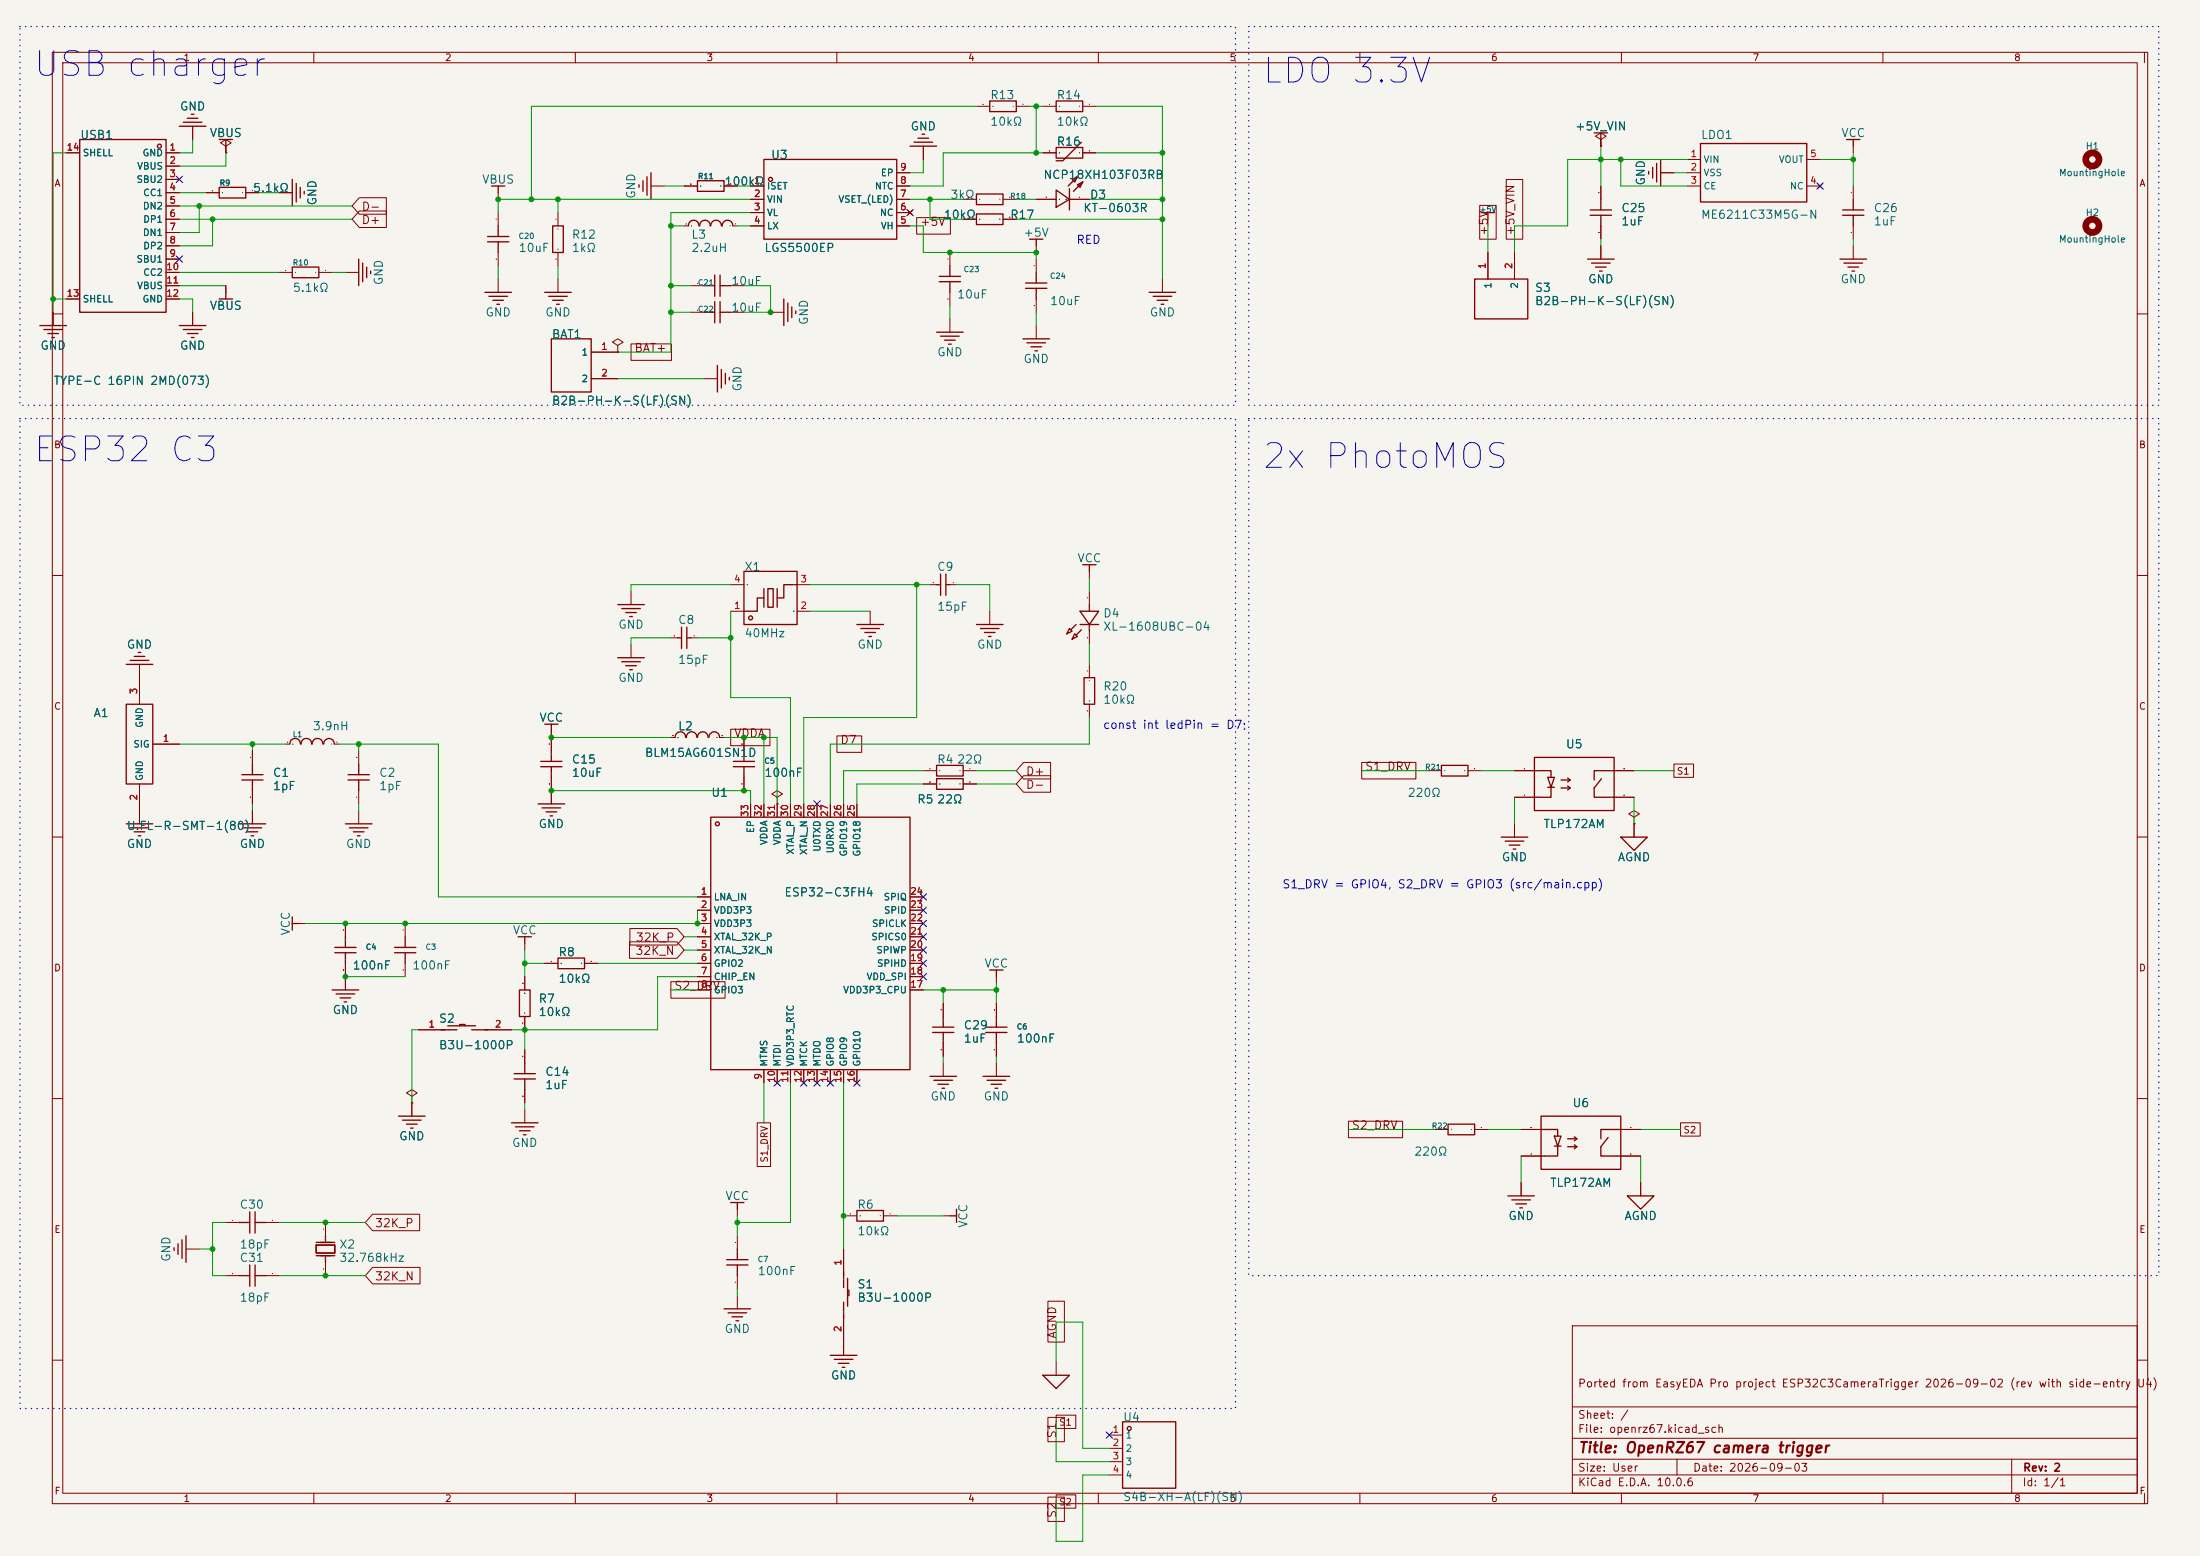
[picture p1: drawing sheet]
<svg xmlns="http://www.w3.org/2000/svg" width="421mm" height="297mm" viewBox="0 0 421 297" stroke-linecap="round" stroke-linejoin="round" font-family="sans-serif">
<path d="M0 0h420.6v297.4h-420.6z" fill="#f5f4ef" stroke="#f5f4ef" stroke-width=".19"/>
<g fill="none" stroke="#840000" stroke-width=".19">
<path d="M10 10h400.6v277.4h-400.6zM12 12h396.6v273.4h-396.6zM60 10v2M110 10v2M160 10v2M210 10v2M260 10v2M310 10v2M360 10v2M410 10v2M12.7 29.2h2.5M31.7 36.8h2.6"/>
<path d="M31.7 29.2h2.6M31.7 31.8h2.6M31.7 34.3h2.6M31.7 39.4h2.6M36.8 24.1v2.6M39.4 36.8h2.5M42.2 27.3l1-.6 1 .6-1 .6v1.3v-1.3zM43.2 29.2h.1M47 36.8h2.5M53.3 36.8h2.6M68.7 37.8h5.2v3.1h-5.2l-1.4-1.5zM95.2 36.8v1.3"/>
<path d="M124.5 35.6h2.5M130.8 35.6h2.5M138.4 35.6h2.6M143.5 38.1h2.5M143.5 35.6h2.5M171.4 38.1h2.6M171.4 35.6h2.6M171.4 33h2.6M176.5 27.9v2.6M184.1 38.1h2.6M186.7 20.3h2.5M191.8 38.1h2.5"/>
<path d="M194.3 20.3h2.5M198.1 38.1h3.8M199.4 20.3h2.5M199.4 29.2h2.5M204.5 38.1h3.8M207 20.3h2.5M207 29.2h2.5M282.9 39.3h3.2v6.4h-3.2zM288 34.3h3.1v11.4h-3.1zM305.1 26l1-.6 1 .6-1 .7v1.2v-1.2zM306.1 27.9h.1M306.1 35.6v2.5"/>
<path d="M317.5 33h2.5M322.6 35.6h2.5M322.6 33h2.5M322.6 30.5h2.5M345.4 35.6h2.6M345.4 30.5h2.6M347.6 35.2l.8 .7M348.4 35.2l-.8 .7M354.3 27.9v1.3M354.3 35.6v2.5M10.2 59.7v2.5M12.7 57.2h2.5"/>
<path d="M31.7 54.6h2.6M31.7 41.9h2.6M31.7 44.5h2.6M31.7 47h2.6M31.7 49.5h2.6M31.7 52.1h2.6M31.7 57.2h2.6M36.8 59.7v2.5M43.2 54.6v1.3M53.3 52.1h2.6M61 52.1h2.5M66 52.1h2.6"/>
<path d="M68.7 40.3h5.2v3.2h-5.2l-1.4-1.6zM95.2 40.6v2.6M95.2 48.3v2.5M95.2 53.3v2.6M106.7 40.6v2.6M106.7 48.3v2.5M106.7 53.3v2.6M130.8 43.2h.8M132.1 54.6h2.5M132.1 59.7h2.5M139.7 54.6h2.5M139.7 59.7h2.5"/>
<path d="M140.2 43.2h.8M143.5 43.2h2.5M143.5 40.6h2.5M147.3 59.7h2.6M171.4 43.2h2.6M171.4 40.6h2.6M173.6 40.3l.8 .7M174.4 40.3l-.8 .7M175.3 41.6h6.4v3.2h-6.4zM181.6 48.3v2.5M181.6 55.9v2.5M184.1 41.9h2.6"/>
<path d="M191.8 41.9h2.5M198.1 47v1.3M198.1 49.5v2.6M198.1 57.2v2.5M222.2 53.3v2.6M284.5 41.9v1.3M284.5 48.3v5M289.6 48.3v5M306.1 43.2v2.5M306.1 47v2.5M354.3 43.2v2.5M354.3 47v2.5"/>
<path d="M10 60h2M113 72.4h5.1M113 67.3h5.1M118.1 66l1-.6-1-.6-1 .6 1 .6v1.3M118.1 67.3h.1M120.6 65.7h7.8v3.2h-7.8zM134.6 72.4h2.6M181.6 61v2.5M198.1 62.2v2.6M408.6 60h2M10 110h2M120.6 113v2.6"/>
<path d="M139.7 116.8h2.5M139.7 111.8h2.5M152.4 116.8h2.5M152.4 111.8h2.5M166.4 116.8v2.6M177.8 111.8h1.3M181.6 111.8h1.3M189.2 116.8v2.6M208.3 109.2v1.3M208.3 113v2.6M408.6 110h2M26.7 127v7.6"/>
<path d="M105.4 139.7v3.8M120.6 123.2v2.5M128.3 121.9h1.2M132.1 121.9h1.2M139.7 139.4h7.5v3.1h-7.5zM208.3 120.7v2.5M208.3 127v2.5M208.3 134.6v2.6M10 160h2M26.7 149.9v7.6M29.2 142.2h5.1M48.3 143.5v2.6"/>
<path d="M48.3 151.1v2.6M48.3 154.9v2.6M54.6 142.2h.8M64 142.2h.8M68.6 143.5v2.6M68.6 151.1v2.6M68.6 154.9v2.6M105.4 148.6v5.1M128.3 141h.7M137.7 141h.7M142.2 141v2.5M142.2 148.6v2.5"/>
<path d="M143.5 153.7v2.5M146 153.7v2.5M148.6 152.4l1-.6-1-.7-1 .7 1 .6v1.3M148.6 153.7h.1M148.6 153.7v2.5M151.1 153.7v2.5M153.7 153.7v2.5M156.2 153.7v2.5M158.7 153.7v2.5M160 140.7h4.7v3.1h-4.7zM161.3 153.7v2.5M163.8 153.7v2.5"/>
<path d="M176.5 149.9h2.6M176.5 147.3h2.6M184.1 149.9h2.6M184.1 147.3h2.6M195.7 145.7h5.2v3.2h-5.2l-1.4-1.6zM195.7 148.3h5.2v3.1h-5.2l-1.4-1.5zM260.3 145.7h10.4v3.2h-10.4zM273 147.3h2.6M280.7 147.3h2.5M289.6 147.3h3.8M289.6 152.4h3.8M289.6 157.5v2.5"/>
<path d="M308.6 147.3h3.8M308.6 152.4h3.8M312.4 156.2l1-.6-1-.7-1 .7 1 .6v1.3M312.4 157.5h.1M312.4 157.5v2.5M320 146h3.8v2.6h-3.8zM408.6 160h2M57.1 176.5h1.3M66 176.5v2.6M77.5 176.5v2.6M120.4 177.5h9l1.4 1.6-1.4 1.5h-9zM133.3 176.5h2.6"/>
<path d="M133.3 171.5h2.6M133.3 174h2.6M133.3 179.1h2.6M174 176.5h2.5M174 171.5h2.5M174 174h2.5M174 179.1h2.5M66 184.2v5M77.5 184.2v2.5M80 196.9h5.1M92.7 196.9h5.1M100.3 180.3v1.3"/>
<path d="M100.3 186.7v2.5M100.3 194.3v2.6M104.1 184.2h2.6M111.8 184.2h2.5M120.4 180h9l1.4 1.6-1.4 1.6h-9zM128.3 187.7h10.3v3.1h-10.3zM133.3 181.6h2.6M133.3 184.2h2.6M133.3 186.7h2.6M133.3 189.2h2.6M174 181.6h2.5M174 184.2h2.5"/>
<path d="M174 186.7h2.5M174 189.2h2.5M180.3 191.8v2.5M180.3 199.4v2.5M190.5 186.7v1.3M190.5 191.8v2.5M190.5 199.4v2.5M10 210h2M78.7 209.5l1.1-.6-1.1-.6-1 .6 1 .6v1.3M78.7 210.8h.1M78.7 210.8v2.6M100.3 200.7v2.5"/>
<path d="M100.3 208.3v2.5M100.3 212.1v2.5M144.8 214.6h2.5v8.4h-2.5zM146 204.5v2.5M148.6 204.5v2.5M151.1 204.5v2.5M153.7 204.5v2.5M156.2 204.5v2.5M158.7 204.5v2.5M161.3 204.5v2.5M163.8 204.5v2.5M180.3 203.2v2.5"/>
<path d="M190.5 203.2v2.5M257.8 214.3h10.4v3.2h-10.4zM274.3 215.9h2.6M281.9 215.9h2.6M290.8 215.9h3.8M309.9 215.9h3.8M321.3 214.6h3.8v2.6h-3.8zM408.6 210h2M35.6 238.8h2.5M43.2 233.7h2.5M50.8 233.7h2.5M62.2 233.7v2.5"/>
<path d="M71.2 232.1h9v3.2h-9l-1.4-1.6zM141 231.1v1.3M141 236.2v2.6M161.3 232.4h2.5M161.3 238.8v5M168.9 232.4h2.5M180.3 232.4h1.3M290.8 221h3.8M290.8 226.1v2.5M309.9 221h3.8M313.7 226.1v2.5M10 260h2"/>
<path d="M43.2 243.8h2.5M50.8 243.8h2.5M62.2 241.3v2.5M71.2 242.3h9.1v3.1h-9.1l-1.4-1.6zM141 243.8v2.6M141 247.6v2.6M161.3 251.5v7.6M200.4 248.7h3.1v7.8h-3.1zM300.6 253.4h108v32h-108zM408.6 260h2M200.4 270.9h3.1v4.7h-3.1zM201.9 270.5h3.8v2.6h-3.8z"/>
<path d="M201.9 260.3v2.6M212.1 274.3h2.5M212.1 276.9h2.5M212.1 279.4h2.5M300.6 278.9h108M300.6 274.9h108M300.6 268.9h108M320.6 278.9v3M384.6 278.9v6.5M60 285.4v2M110 285.4v2M160 285.4v2"/>
<path d="M200.4 286.2h3.1v4.6h-3.1zM201.9 285.7h3.8v2.6h-3.8zM210 285.4v2M212.1 281.9h2.5M260 285.4v2M300.6 281.9h108M310 285.4v2M360 285.4v2M410 285.4v2"/>
</g>
<g fill="none" stroke="#840000" stroke-width=".25">
<path d="M189.2 19.3h5.1v2h-5.1zM201.9 19.3h5.1v2h-5.1zM15.2 26.7h16.5v33h-16.5zM34.3 24.1h5.1M35.1 23.4h3.5M35.8 22.6h2M36.6 21.8h.5M41.9 35.8h5.1v2h-5.1zM41.9 26.7h2.5M43.2 26.7v1.2M55.9 34.3v5.1M56.6 35.1v3.5"/>
<path d="M57.4 35.8v2M58.2 36.6v.5M94 35.6h2.5M95.2 35.6v1.2M122.2 35.3v.5M122.9 34.5v2.1M123.7 33.8v3.5M124.5 33v5.1M133.3 34.5h5.1v2.1h-5.1zM146 30.5h25.4v15.2h-25.4zM174 27.9h5.1M174.8 27.2h3.5"/>
<path d="M175.5 26.4h2M176.3 25.7h.5M186.7 37.1h5.1v2h-5.1zM201.9 28.2h5.1v2h-5.1zM201.9 36.3l2.6 1.8-2.6 1.5zM204.5 36.1v4M205 34.3l1-.5-.5 1zM206 35.3l1-.5-.5 1zM206 33.8l-1.8 1.8M206.8 27.2l-3.6 3.5h-1.3M207 34.8l-1.8 1.8M304.8 25.4h2.5"/>
<path d="M306.1 25.4v1.3M306.1 38.1v2M315.2 32.8v.5M316 32v2M316.7 31.2v3.6M317.5 30.5v5.1M325.1 27.4h20.3v11.2h-20.3zM353.1 26.7h2.5M354.3 26.7v1.2M354.3 38.1v2M41.9 57.2h2.5M43.2 55.9v1.3"/>
<path d="M55.9 51.1h5.1v2h-5.1zM68.6 49.5v5.1M69.3 50.3v3.5M70.1 51.1v2M70.9 51.8v.5M92.7 55.9h5.1M93.2 46.2h4.1M93.2 45.2h4.1M93.5 56.6h3.5M94.2 57.4h2.1M95 58.2h.5M95.2 43.2v2"/>
<path d="M95.2 46.2v2.1M104.1 55.9h5.1M104.9 56.6h3.6M105.7 43.2h2v5.1h-2zM105.7 57.4h2M106.4 58.2h.5M131.6 43.2a1.01 1.01 0 0 1 1-1.1 1.01 1.01 0 0 1 1 1.1M133.8 43.2a1.01 1.01 0 0 1 1-1.1 1.01 1.01 0 0 1 1 1.1M134.6 54.6h2.1M134.6 59.7h2.1M135.9 43.2a1.02 1.02 0 0 1 1-1.1 1.02 1.02 0 0 1 1 1.1M136.7 52.6v4"/>
<path d="M136.7 57.7v4M137.7 54.6h2M137.7 52.6v4M137.7 57.7v4M137.7 59.7h2M138.1 43.2a1.01 1.01 0 0 1 1-1.1 1.01 1.01 0 0 1 1 1.1M149.9 57.2v5M150.6 57.9v3.6M151.4 58.7v2M152.1 59.4v.5M179.6 53.8h4M179.6 52.8h4"/>
<path d="M181.6 50.8v2M181.6 53.8v2.1M186.7 40.9h5.1v2h-5.1zM196.1 55.1h4.1M196.1 54.1h4.1M196.8 45.7h2.6M198.1 45.7v1.3M198.1 52.1v2M198.1 55.1v2.1M219.7 55.9h5.1M220.5 56.6h3.5M221.2 57.4h2.1"/>
<path d="M222 58.2h.5M281.9 53.3h10.2v7.7h-10.2zM283.2 40.6h2.5M284.5 40.6v1.3M303.5 49.5h5.1M304 41.1h4.1M304 40.1h4.1M304.3 50.3h3.5M305.1 51.1h2M305.8 51.8h.5M306.1 41.1v2.1M351.8 49.5h5.1"/>
<path d="M352.3 41.1h4.1M352.3 40.1h4.1M352.6 50.3h3.5M353.3 51.1h2M354.1 51.8h.5M354.3 41.1v2.1M7.6 62.2h5.1M8.4 63h3.5M9.1 63.8h2.1M9.9 64.5h.5M34.3 62.2h5.1M35.1 63h3.5"/>
<path d="M35.8 63.8h2M36.6 64.5h.5M105.4 64.8h7.6v10.1h-7.6zM137.2 69.9v5M137.9 70.6v3.6M138.7 71.4v2M139.4 72.1v.5M179.1 63.5h5M179.8 64.3h3.6M180.6 65h2M181.4 65.8h.5M195.6 64.8h5.1"/>
<path d="M196.3 65.5h3.6M197.1 66.3h2M197.9 67.1h.5M118.1 115.6h5.1M118.9 116.3h3.5M119.6 117.1h2.1M120.4 117.9h.5M130.3 119.9v4.1M131.3 119.9v4.1M142.2 109.2h10.2v10.2h-10.2zM146 114.3h-1.2v2.5h-2.6M146 112.5v3.6"/>
<path d="M146.8 112.5h1v3.6h-1zM148.6 112.5v3.6M152.4 111.8h-2.5v2.5h-1.3M163.8 119.4h5.1M179.1 111.8h.7M179.8 109.7v4.1M180.8 111.8h.8M180.8 109.7v4.1M186.7 119.4h5.1M205.7 119.4l-1 1M206.5 116.8h3.6l-1.8 2.6zM206.5 119.4h3.6"/>
<path d="M207 108h2.5M208.3 108v1.2M208.3 115.6v1.2M208.3 119.4v1.3M24.1 134.6h5.1v15.3h-5.1zM24.1 127h5.1M24.9 126.2h3.5M25.7 125.5h2M26.4 124.7h.5M104.1 138.4h2.6M105.4 138.4v1.3M118.1 125.7h5.1"/>
<path d="M118.9 126.5h3.5M119.6 127.3h2.1M120.4 128h.5M129.5 121.9h.8M131.3 121.9h.8M164.6 120.1h3.5M165.4 120.9h2M166.1 121.7h.5M187.5 120.1h3.5M188.2 120.9h2M189 121.7h.5M204.5 120.1l.5 .6-1 .5z"/>
<path d="M205.5 121.2l.5 .5-1 .5zM206.8 120.4l-1.1 1M207.3 129.5h2v5.1h-2zM24.1 157.5h5.1M24.9 158.2h3.5M25.7 159h2M26.4 159.8h.5M45.7 157.5h5.1M46.2 149.1h4.1M46.2 148.1h4.1M46.5 158.2h3.5M47.2 159h2.1"/>
<path d="M48 159.8h.5M48.3 146.1v2M48.3 149.1v2M55.4 142.2a1.01 1.01 0 0 1 1-1.1 1.01 1.01 0 0 1 1 1.1M57.6 142.2a1.01 1.01 0 0 1 1-1.1 1.01 1.01 0 0 1 1 1.1M59.7 142.2a1.02 1.02 0 0 1 1-1.1 1.02 1.02 0 0 1 1 1.1M61.9 142.2a1.01 1.01 0 0 1 1-1.1 1.01 1.01 0 0 1 1 1.1M66 157.5h5.1M66.5 149.1h4.1M66.5 148.1h4.1M66.8 158.2h3.6M67.6 159h2"/>
<path d="M68.3 159.8h.5M68.6 146.1v2M68.6 149.1v2M102.9 153.7h5M103.4 146.6h4M103.4 145.5h4M103.6 154.4h3.6M104.4 155.2h2M105.2 156h.5M105.4 143.5v2M105.4 146.6v2M129.1 141a1.01 1.01 0 0 1 1-1.1 1.01 1.01 0 0 1 1 1.1"/>
<path d="M131.2 141a1.01 1.01 0 0 1 1-1.1 1.01 1.01 0 0 1 1 1.1M133.3 141a1.02 1.02 0 0 1 1.1-1.1 1.02 1.02 0 0 1 1 1.1M135.6 141a1.01 1.01 0 0 1 1-1.1 1.01 1.01 0 0 1 1 1.1M135.9 156.2h38.1v48.3h-38.1zM140.2 146.6h4.1M140.2 145.5h4.1M142.2 143.5v2M142.2 146.6v2M179.1 148.8h5v2.1h-5zM179.1 146.3h5v2h-5zM275.6 146.3h5.1v2h-5.1zM293.4 144.8h15.2v10.1h-15.2z"/>
<path d="M293.4 147.3h3.1v1.3M295.9 148.6h1.3l-.7 1.9zM295.9 150.5h1.3M296.5 150.5v1.9h-3.1M298.4 149.1h1.8M298.4 150.6h1.8M299.7 148.7l.5 .4-.5 .4M299.7 150.2l.5 .4-.5 .4M306.2 148.8l-1.4 1.8v1.8h3.8M308.6 147.3h-3.8v1.8M55.9 175.3v2.5M55.9 176.5h1.2"/>
<path d="M66 179.1v2M77.5 179.1v2M99.1 179.1h2.5M100.3 179.1v1.2M287 160h5.1M287.8 160.8h3.5M288.5 161.5h2.1M289.3 162.3h.5M309.9 160h5.1l-2.6 2.6zM63.5 189.2h5.1M64 182.1h4.1M64 181.1h4.1"/>
<path d="M64.3 190h3.5M65 190.8h2.1M65.8 191.5h.5M66 182.1v2.1M75.4 182.1h4.1M75.4 181.1h4.1M77.5 182.1v2.1M84.3 196.9h3.1M85.6 196.1h5.3M87.9 196.1v-.3h1v.3M90.2 196.9h3M99.3 189.2h2v5.1h-2z"/>
<path d="M106.7 183.1h5.1v2.1h-5.1zM178.3 196.3h4.1M178.3 197.4h4.1M180.3 194.3v2M180.3 197.4v2M188.5 196.3h4M188.5 197.4h4M189.2 185.4h2.6M190.5 185.4v1.3M190.5 194.3v2M190.5 197.4v2M76.2 213.4h5.1"/>
<path d="M77 214.1h3.5M77.7 214.9h2.1M78.5 215.6h.5M97.8 214.6h5.1M98.3 206.2h4.1M98.3 205.2h4.1M98.6 215.4h3.5M99.3 216.2h2M100.1 216.9h.5M100.3 203.2v2M100.3 206.2v2.1M177.8 205.7h5.1"/>
<path d="M178.6 206.5h3.5M179.3 207.3h2.1M180.1 208h.5M188 205.7h5M188.7 206.5h3.6M189.5 207.3h2M190.2 208h.6M276.9 214.9h5v2h-5zM294.6 213.4h15.3v10.1h-15.3zM294.6 215.9h3.2v1.3M297.2 217.2h1.2l-.6 1.9zM297.2 219.1h1.2"/>
<path d="M297.8 219.1v1.9h-3.2M299.7 217.7h1.8M299.7 219.2h1.8M301 217.3l.5 .4-.5 .4M301 218.8l.5 .4-.5 .4M307.5 217.4l-1.4 1.8v1.8h3.8M309.9 215.9h-3.8v1.8M33.3 238.5v.5M34 237.7v2.1M34.8 237v3.5M35.6 236.2v5.1M45.7 233.7h2.1"/>
<path d="M47.8 231.6v4.1M48.8 233.7h2M48.8 231.6v4.1M60.5 238h3.5v1.5h-3.5zM60.5 237.5h3.5M62.2 236.2v1M139.7 229.9h2.5M141 229.9v1.2M141 238.8v2M163.8 231.4h5.1v2h-5.1zM181.6 232.4h1.3M182.9 231.1v2.6"/>
<path d="M288.3 228.6h5.1M289.1 229.4h3.5M289.8 230.1h2M290.6 230.9h.5M311.1 228.6h5.1l-2.5 2.5zM45.7 243.8h2.1M47.8 241.8v4.1M48.8 241.8v4.1M48.8 243.8h2M60.5 240h3.5M62.2 240.3v1M138.4 250.2h5.1"/>
<path d="M138.9 240.8h4.1M138.9 241.8h4.1M139.2 251h3.5M140 251.7h2M140.7 252.5h.5M141 241.8v2M158.7 259.1h5.1M159.5 259.8h3.6M161.3 243.1v3M161.3 248.9v3.1M162.1 246.6h.2v1h-.2M162.1 244.3v5.4"/>
<path d="M160.3 260.6h2M161 261.4h.5M199.4 262.9h5.1l-2.6 2.5zM214.6 271.8h10.2v12.7h-10.2z"/>
<circle cx="30.5" cy="27.9" r=".38"/>
<circle cx="147.3" cy="34.3" r=".38"/>
<circle cx="143.5" cy="118.1" r=".38"/>
<circle cx="137.2" cy="157.5" r=".38"/>
<circle cx="215.9" cy="273" r=".38"/>
</g>
<g fill="none" stroke="#840000" stroke-width="1.3">
<circle cx="400.1" cy="30.5" r="1.27"/>
<circle cx="400.1" cy="43.2" r="1.27"/>
</g>
<g fill="none" stroke="#009600" stroke-width=".19">
<path d="M12.7 29.2h-2.5v30.5M34.3 36.8h5.1M34.3 39.4h33M36.8 26.7v2.5h-2.5M38.1 39.4v5.1h-3.8M43.2 29.2v2.6h-8.9M49.5 36.8h3.8M106.7 38.1v2.5M127 35.6h3.8M141 35.6h2.5M143.5 38.1h-48.3v2.5M174 38.1h10.1"/>
<path d="M176.5 30.5v2.5h-2.5M177.8 38.1v3.8h6.3M186.7 20.3h-85.1v17.8M194.3 38.1h3.8M196.8 20.3h2.6M198.1 20.3v8.9M199.4 29.2h-19.1v6.4h-6.3M208.3 38.1h13.9M209.5 20.3h12.7v33M209.5 29.2h12.7M306.1 27.9v7.7M309.9 30.5v5.1h12.7"/>
<path d="M320 33h2.6M322.6 30.5h-22.9v12.7h-10.1v5.1M348 30.5h6.3M354.3 29.2v6.4M10.2 57.2h2.5M34.3 52.1h19M34.3 41.9h33M34.3 57.2h2.5v2.5M34.3 54.6h8.9M40.6 41.9v5.1h-6.3M63.5 52.1h2.5M95.2 50.8v2.5"/>
<path d="M106.7 50.8v2.5M128.3 43.2h2.5M128.3 54.6h3.8M128.3 59.7h3.8M141 43.2h2.5M142.2 54.6h5.1v5.1h-5.1M143.5 40.6h-15.2v26.7h-10.2M174 43.2h2.5v5.1h21.6v1.2M181.6 58.4v2.6M194.3 41.9h27.9M198.1 59.7v2.5M284.5 43.2v5.1"/>
<path d="M306.1 45.7v1.3M354.3 45.7v1.3M118.1 72.4h16.5M139.7 111.8h-19.1v1.2M139.7 116.8v16.6h11.4v20.3M154.9 111.8h22.9M154.9 116.8h11.5M175.3 111.8v25.4h-21.6v16.5M182.9 111.8h6.3v5M208.3 110.5v2.5M128.3 121.9h-7.7v1.3M133.3 121.9h6.4"/>
<path d="M208.3 137.2v5h-49.6v11.5M208.3 123.2v3.8M34.3 142.2h20.3M48.3 142.2v1.3M48.3 153.7v1.2M64.8 142.2h19v29.3h49.5M68.6 142.2v1.3M68.6 153.7v1.2M105.4 141h22.9M105.4 151.1h38.1v2.6M138.4 141h10.2v12.7M146 141v12.7"/>
<path d="M176.5 147.3h-15.2v6.4M176.5 149.9h-12.7v3.8M186.7 147.3h7.6M186.7 149.9h7.6M260.3 147.3h12.7M283.2 147.3h6.4M289.6 152.4v5.1M312.4 147.3h7.6M312.4 152.4v5.1M130.8 179.1h2.5M133.3 174v2.5h-74.9M66 186.7h11.5"/>
<path d="M80 196.9h-1.3v13.9M100.3 184.2h3.8M100.3 181.6v5.1M100.3 196.9v3.8M114.3 184.2h19M128.3 189.2h5M130.8 181.6h2.5M133.3 186.7h-7.6v10.2h-27.9M176.5 189.2h14M180.3 189.2v2.6M190.5 188v3.8M100.3 210.8v1.3"/>
<path d="M146 207v7.6M151.1 207v26.7h-10.1M161.3 207v31.8M180.3 201.9v1.3M190.5 201.9v1.3M257.8 215.9h16.5M284.5 215.9h6.3M313.7 215.9h7.6M38.1 238.8h2.5M43.2 233.7h-2.6v10.1h2.6M53.3 233.7h16.5M141 232.4v3.8"/>
<path d="M171.4 232.4h8.9M290.8 221v5.1M313.7 221v5.1M53.3 243.8h16.5M141 246.4v1.2M201.9 260.3v-7.6h5.1v24.2h5.1M201.9 271.8v7.6h10.2M212.1 281.9h-5.1v12.7h-5.1v-7.6"/>
</g>
<g fill="none" stroke="#000084" stroke-width=".19">
<path d="M33.7 33.7l1.2 1.2M34.9 33.7l-1.2 1.2M347.4 35l1.2 1.2M348.6 35l-1.2 1.2M33.7 48.9l1.2 1.2M34.9 48.9l-1.2 1.2M173.4 40l1.2 1.2M174.6 40l-1.2 1.2M155.6 153.1l1.2 1.2M156.8 153.1l-1.2 1.2M175.9 173.4l1.2 1.2M175.9 178.5l1.2 1.2"/>
<path d="M175.9 175.9l1.2 1.2M175.9 170.8l1.2 1.3M177.1 173.4l-1.2 1.2M177.1 178.5l-1.2 1.2M177.1 175.9l-1.2 1.2M177.1 170.8l-1.2 1.3M175.9 186.1l1.2 1.2M175.9 183.5l1.2 1.3M175.9 181l1.2 1.2M177.1 186.1l-1.2 1.2M177.1 183.5l-1.2 1.3M177.1 181l-1.2 1.2"/>
<path d="M148 206.4l1.2 1.2M149.2 206.4l-1.2 1.2M153.1 206.4l1.2 1.2M154.3 206.4l-1.2 1.2M155.6 206.4l1.2 1.2M156.8 206.4l-1.2 1.2M158.1 206.4l1.3 1.2M159.4 206.4l-1.3 1.2M163.2 206.4l1.2 1.2M164.4 206.4l-1.2 1.2M211.5 273.7l1.2 1.2M212.7 273.7l-1.2 1.2"/>
</g>
<path d="M3.8 5.1h232.4v72.4h-232.4zM238.8 5.1h173.9v72.4h-173.9zM3.8 80h232.4v189.2h-232.4zM238.8 80h173.9v163.8h-173.9z" fill="none" stroke="#0000c2" stroke-width=".25" stroke-dasharray=".1 1"/>
<g fill="#009600" stroke="#009600" stroke-width=".19">
<circle cx="139.7" cy="121.9" r=".46"/>
<circle cx="142.2" cy="141" r=".46"/>
<circle cx="146" cy="141" r=".46"/>
<circle cx="142.2" cy="151.1" r=".46"/>
<circle cx="141" cy="233.7" r=".46"/>
<circle cx="161.3" cy="232.4" r=".46"/>
<circle cx="180.3" cy="189.2" r=".46"/>
<circle cx="190.5" cy="189.2" r=".46"/>
<circle cx="181.6" cy="48.3" r=".46"/>
<circle cx="222.2" cy="38.1" r=".46"/>
<circle cx="198.1" cy="48.3" r=".46"/>
<circle cx="222.2" cy="41.9" r=".46"/>
<circle cx="128.3" cy="59.7" r=".46"/>
<circle cx="128.3" cy="43.2" r=".46"/>
<circle cx="128.3" cy="54.6" r=".46"/>
<circle cx="177.8" cy="38.1" r=".46"/>
<circle cx="147.3" cy="59.7" r=".46"/>
<circle cx="198.1" cy="20.3" r=".46"/>
<circle cx="198.1" cy="29.2" r=".46"/>
<circle cx="222.2" cy="29.2" r=".46"/>
<circle cx="354.3" cy="30.5" r=".46"/>
<circle cx="309.9" cy="30.5" r=".46"/>
<circle cx="306.1" cy="30.5" r=".46"/>
<circle cx="62.2" cy="243.8" r=".46"/>
<circle cx="40.6" cy="238.8" r=".46"/>
<circle cx="100.3" cy="184.2" r=".46"/>
<circle cx="66" cy="186.7" r=".46"/>
<circle cx="100.3" cy="196.9" r=".46"/>
<circle cx="62.2" cy="233.7" r=".46"/>
<circle cx="77.5" cy="176.5" r=".46"/>
<circle cx="66" cy="176.5" r=".46"/>
<circle cx="133.3" cy="176.5" r=".46"/>
<circle cx="105.4" cy="151.1" r=".46"/>
<circle cx="105.4" cy="141" r=".46"/>
<circle cx="175.3" cy="111.8" r=".46"/>
<circle cx="10.2" cy="57.2" r=".46"/>
<circle cx="68.6" cy="142.2" r=".46"/>
<circle cx="48.3" cy="142.2" r=".46"/>
<circle cx="101.6" cy="38.1" r=".46"/>
<circle cx="106.7" cy="38.1" r=".46"/>
<circle cx="38.1" cy="39.4" r=".46"/>
<circle cx="40.6" cy="41.9" r=".46"/>
<circle cx="95.2" cy="38.1" r=".46"/>
</g>
<g font-size="4.7" fill="#0000c2">
<text x="6" y="15.8">USB charger</text>
<text x="240.9" y="17.1">LDO 3.3V</text>
<text x="6" y="89.5">ESP32 C3</text>
<text x="240.9" y="90.8">2x PhotoMOS</text>
</g>
<text font-size="2" fill="#840000" x="301.6" y="278.2">Title: OpenRZ67 camera trigger</text>
<g font-size="1.6" fill="#006464">
<text x="34.3" y="21.5">GND</text>
<text x="189.2" y="19.3">R13</text>
<text x="201.9" y="19.3">R14</text>
<text x="15.2" y="27">USB1</text>
<text x="40" y="26.6">VBUS</text>
<text x="174" y="25.3">GND</text>
<text x="189.2" y="24.4">10kΩ</text>
<text x="201.9" y="28.2">R16</text>
<text x="201.9" y="24.4">10kΩ</text>
<text x="301" y="25.3">+5V_VIN</text>
<text x="325.1" y="27">LDO1</text>
<text x="351.9" y="26.6">VCC</text>
<text x="92.1" y="35.5">VBUS</text>
<text x="138.4" y="35.9">100kΩ</text>
<text x="147.3" y="30.8">U3</text>
<text x="199.4" y="34.6">NCP18XH103F03RB</text>
<text x="314.9" y="35.6" transform="rotate(-90 314.9 35.6)">GND</text>
<text x="48.2" y="37.1">5.1kΩ</text>
<text x="60.9" y="39.4" transform="rotate(-90 60.9 39.4)">GND</text>
<text x="121.8" y="38.1" transform="rotate(-90 121.8 38.1)">GND</text>
<text x="181.6" y="38.4">3kΩ</text>
<text x="207" y="40.9">KT-0603R</text>
<text x="208.3" y="38.4">D3</text>
<text x="309.9" y="40.9">C25</text>
<text x="358.1" y="40.9">C26</text>
<text x="109.2" y="46">R12</text>
<text x="132.1" y="46">L3</text>
<text x="180.3" y="42.2">10kΩ</text>
<text x="193" y="42.2">R17</text>
<text x="195.6" y="45.6">+5V</text>
<text x="309.9" y="43.5">1uF</text>
<text x="325.1" y="42.2">ME6211C33M5G-N</text>
<text x="358.1" y="43.5">1uF</text>
<text x="99" y="48.6">10uF</text>
<text x="109.2" y="48.6">1kΩ</text>
<text x="132.1" y="48.6">2.2uH</text>
<text x="146" y="48.6">LGS5500EP</text>
<text x="40" y="59.6">VBUS</text>
<text x="55.9" y="56.2">5.1kΩ</text>
<text x="73.6" y="54.6" transform="rotate(-90 73.6 54.6)">GND</text>
<text x="139.7" y="54.9">10uF</text>
<text x="139.7" y="60">10uF</text>
<text x="182.9" y="57.4">10uF</text>
<text x="200.6" y="58.7">10uF</text>
<text x="293.4" y="56.2">S3</text>
<text x="293.4" y="58.7">B2B-PH-K-S(LF)(SN)</text>
<text x="303.5" y="54.5">GND</text>
<text x="351.8" y="54.5">GND</text>
<text x="92.7" y="60.9">GND</text>
<text x="104.1" y="60.9">GND</text>
<text x="105.4" y="65.1">BAT1</text>
<text x="154.9" y="62.2" transform="rotate(-90 154.9 62.2)">GND</text>
<text x="219.7" y="60.9">GND</text>
<text x="7.6" y="67.2">GND</text>
<text x="34.3" y="67.2">GND</text>
<text x="179.1" y="68.5">GND</text>
<text x="195.6" y="69.8">GND</text>
<text x="10.1" y="74">TYPE-C 16PIN 2MD(073)</text>
<text x="105.4" y="77.8">B2B-PH-K-S(LF)(SN)</text>
<text x="142.2" y="74.9" transform="rotate(-90 142.2 74.9)">GND</text>
<text x="205.9" y="107.9">VCC</text>
<text x="142.2" y="109.5">X1</text>
<text x="179.1" y="109.5">C9</text>
<text x="129.5" y="119.7">C8</text>
<text x="179.1" y="117.1">15pF</text>
<text x="210.8" y="118.4">D4</text>
<text x="24.1" y="124.4">GND</text>
<text x="118.1" y="120.6">GND</text>
<text x="142.2" y="122.2">40MHz</text>
<text x="163.8" y="124.4">GND</text>
<text x="186.7" y="124.4">GND</text>
<text x="210.8" y="120.9">XL-1608UBC-04</text>
<text x="118.1" y="130.7">GND</text>
<text x="129.5" y="127.3">15pF</text>
<text x="17.8" y="137.5">A1</text>
<text x="210.8" y="132.4">R20</text>
<text x="210.8" y="134.9">10kΩ</text>
<text x="59.7" y="140">3.9nH</text>
<text x="103" y="138.4">VCC</text>
<text x="129.5" y="140">L2</text>
<text x="299.3" y="143.4">U5</text>
<text x="52.1" y="148.9">C1</text>
<text x="72.4" y="148.9">C2</text>
<text x="109.2" y="146.3">C15</text>
<text x="109.2" y="148.9">10uF</text>
<text x="123.2" y="145.1">BLM15AG601SN1D</text>
<text x="146" y="148.9">100nF</text>
<text x="179.1" y="146.3">R4</text>
<text x="182.9" y="146.3">22Ω</text>
<text x="52.1" y="151.4">1pF</text>
<text x="72.4" y="151.4">1pF</text>
<text x="135.9" y="152.7">U1</text>
<text x="175.2" y="154">R5</text>
<text x="179.1" y="154">22Ω</text>
<text x="269" y="152.7">220Ω</text>
<text x="24.1" y="159">U.FL-R-SMT-1(80)</text>
<text x="102.9" y="158.7">GND</text>
<text x="295" y="158.7">TLP172AM</text>
<text x="24.1" y="162.5">GND</text>
<text x="45.7" y="162.5">GND</text>
<text x="66" y="162.5">GND</text>
<text x="287" y="165">GND</text>
<text x="309.2" y="165">AGND</text>
<text x="149.8" y="171.7">ESP32-C3FH4</text>
<text x="55.8" y="178.9" transform="rotate(-90 55.8 178.9)">VCC</text>
<text x="97.9" y="179">VCC</text>
<text x="67.3" y="185.7">100nF</text>
<text x="78.7" y="185.7">100nF</text>
<text x="106.7" y="183.2">R8</text>
<text x="188.1" y="185.3">VCC</text>
<text x="106.7" y="188.3">10kΩ</text>
<text x="63.5" y="194.2">GND</text>
<text x="83.8" y="195.9">S2</text>
<text x="102.9" y="192.1">R7</text>
<text x="102.9" y="194.6">10kΩ</text>
<text x="184.1" y="197.1">C29</text>
<text x="83.8" y="201">B3U-1000P</text>
<text x="184.1" y="199.7">1uF</text>
<text x="194.3" y="199.7">100nF</text>
<text x="104.1" y="206">C14</text>
<text x="104.1" y="208.6">1uF</text>
<text x="177.8" y="210.7">GND</text>
<text x="187.9" y="210.7">GND</text>
<text x="300.5" y="212">U6</text>
<text x="76.2" y="218.4">GND</text>
<text x="97.8" y="219.6">GND</text>
<text x="270.3" y="221.3">220Ω</text>
<text x="296.3" y="227.3">TLP172AM</text>
<text x="45.7" y="231.4">C30</text>
<text x="138.6" y="229.8">VCC</text>
<text x="163.8" y="231.4">R6</text>
<text x="288.3" y="233.6">GND</text>
<text x="310.5" y="233.6">AGND</text>
<text x="45.7" y="239.1">18pF</text>
<text x="64.8" y="239.1">X2</text>
<text x="163.8" y="236.5">10kΩ</text>
<text x="185.3" y="234.8" transform="rotate(-90 185.3 234.8)">VCC</text>
<text x="32.9" y="241.3" transform="rotate(-90 32.9 241.3)">GND</text>
<text x="45.7" y="241.6">C31</text>
<text x="64.8" y="241.6">32.768kHz</text>
<text x="144.8" y="244.1">100nF</text>
<text x="45.7" y="249.2">18pF</text>
<text x="163.8" y="246.7">S1</text>
<text x="163.8" y="249.2">B3U-1000P</text>
<text x="138.4" y="255.2">GND</text>
<text x="158.7" y="264.1">GND</text>
<text x="214.6" y="272.1">U4</text>
<text x="214.6" y="287.3">S4B-XH-A(LF)(SN)</text>
</g>
<g font-size="1.6" fill="#840000">
<text x="69" y="40.7">D-</text>
<text x="69" y="43.2">D+</text>
<text x="175.8" y="43.6">+5V</text>
<text x="284.9" y="45.2" transform="rotate(-90 284.9 45.2)">+5V</text>
<text x="289.9" y="45.2" transform="rotate(-90 289.9 45.2)">+5V_VIN</text>
<text x="121.2" y="67.7">BAT+</text>
<text x="140.2" y="141.4">VDDA</text>
<text x="160.6" y="142.6">D7</text>
<text x="196" y="148.6">D+</text>
<text x="260.9" y="147.7">S1_DRV</text>
<text x="196" y="151.2">D-</text>
<text x="121.4" y="182.9">32K_N</text>
<text x="121.4" y="180.4">32K_P</text>
<text x="128.8" y="189.6">S2_DRV</text>
<text x="258.3" y="216.3">S2_DRV</text>
<text x="71.6" y="235">32K_P</text>
<text x="71.6" y="245.1">32K_N</text>
<text x="202.3" y="256" transform="rotate(-90 202.3 256)">AGND</text>
<text x="202.3" y="275.1" transform="rotate(-90 202.3 275.1)">S1</text>
<text x="202.3" y="290.3" transform="rotate(-90 202.3 290.3)">S2</text>
</g>
<g font-size="1.6" fill="#0000c2">
<text x="205.7" y="47">RED</text>
<text x="210.8" y="139.7">const int ledPin = D7;</text>
<text x="245.1" y="170.2">S1_DRV = GPIO4, S2_DRV = GPIO3 (src/main.cpp)</text>
</g>
<g font-size="1.5" fill="#840000">
<text x="301.6" y="265.6">Ported from EasyEDA Pro project ESP32C3CameraTrigger 2026-09-02 (rev with side-entry U4)</text>
<text x="301.6" y="274.3">File: openrz67.kicad_sch</text>
<text x="301.6" y="271.6">Sheet: /</text>
<text x="301.6" y="281.7">Size: User</text>
<text x="323.6" y="281.7">Date: 2026-09-03</text>
<text x="386.7" y="281.7">Rev: 2</text>
<text x="301.6" y="284.5">KiCad E.D.A. 10.0.6</text>
<text x="386.6" y="284.5">Id: 1/1</text>
</g>
<g font-size="1.3" fill="#840000">
<text x="35" y="12">1</text>
<text x="85" y="12">2</text>
<text x="135" y="12">3</text>
<text x="185" y="12">4</text>
<text x="235" y="12">5</text>
<text x="285" y="12">6</text>
<text x="335" y="12">7</text>
<text x="385" y="12">8</text>
<text x="10.3" y="36">A</text>
<text x="408.9" y="36">A</text>
<text x="10.2" y="86">B</text>
<text x="408.8" y="86">B</text>
<text x="10.2" y="136">C</text>
<text x="408.8" y="136">C</text>
<text x="320.5" y="148.4">S1</text>
<text x="10.2" y="186">D</text>
<text x="408.8" y="186">D</text>
<text x="321.8" y="217">S2</text>
<text x="147.1" y="222.3" transform="rotate(-90 147.1 222.3)">S1_DRV</text>
<text x="10.3" y="236">E</text>
<text x="408.9" y="236">E</text>
<text x="202.4" y="272.8">S1</text>
<text x="10.3" y="286">F</text>
<text x="35" y="287.4">1</text>
<text x="85" y="287.4">2</text>
<text x="135" y="287.4">3</text>
<text x="185" y="287.4">4</text>
<text x="235" y="287.4">5</text>
<text x="285" y="287.4">6</text>
<text x="335" y="287.4">7</text>
<text x="385" y="287.4">8</text>
<text x="408.9" y="286">F</text>
<text x="202.4" y="288.1">S2</text>
</g>
<g font-size="1.3" fill="#a90000">
<text x="12.6" y="29.1">14</text>
<text x="32.3" y="29.1">1</text>
<text x="32.3" y="31.6">2</text>
<text x="32.3" y="34.2">3</text>
<text x="144" y="35.4">1</text>
<text x="172" y="35.4">8</text>
<text x="172" y="32.9">9</text>
<text x="323.1" y="30.3">1</text>
<text x="323.1" y="32.9">2</text>
<text x="323.1" y="35.4">3</text>
<text x="346" y="35.4">4</text>
<text x="346" y="30.3">5</text>
<text x="32.3" y="36.7">4</text>
<text x="32.3" y="39.2">5</text>
<text x="32.3" y="41.8">6</text>
<text x="144" y="38">2</text>
<text x="144" y="40.5">3</text>
<text x="172" y="40.5">6</text>
<text x="172" y="38">7</text>
<text x="32.3" y="44.3">7</text>
<text x="32.3" y="46.9">8</text>
<text x="144" y="43">4</text>
<text x="172" y="43">5</text>
<text x="31.7" y="51.9">10</text>
<text x="32.3" y="49.4">9</text>
<text x="284.3" y="51.5" transform="rotate(-90 284.3 51.5)">1</text>
<text x="289.4" y="51.5" transform="rotate(-90 289.4 51.5)">2</text>
<text x="12.6" y="57">13</text>
<text x="31.7" y="54.5">11</text>
<text x="31.7" y="57">12</text>
<text x="114.8" y="67.2">1</text>
<text x="114.8" y="72.3">2</text>
<text x="140.2" y="111.6">4</text>
<text x="152.9" y="111.6">3</text>
<text x="140.2" y="116.7">1</text>
<text x="152.9" y="116.7">2</text>
<text x="26.5" y="132.8" transform="rotate(-90 26.5 132.8)">3</text>
<text x="31" y="142.1">1</text>
<text x="26.5" y="153.1" transform="rotate(-90 26.5 153.1)">2</text>
<text x="143.4" y="156.3" transform="rotate(-90 143.4 156.3)">33</text>
<text x="145.9" y="156.3" transform="rotate(-90 145.9 156.3)">32</text>
<text x="148.5" y="156.3" transform="rotate(-90 148.5 156.3)">31</text>
<text x="151" y="156.3" transform="rotate(-90 151 156.3)">30</text>
<text x="153.5" y="156.3" transform="rotate(-90 153.5 156.3)">29</text>
<text x="156.1" y="156.3" transform="rotate(-90 156.1 156.3)">28</text>
<text x="158.6" y="156.3" transform="rotate(-90 158.6 156.3)">27</text>
<text x="161.2" y="156.3" transform="rotate(-90 161.2 156.3)">26</text>
<text x="163.7" y="156.3" transform="rotate(-90 163.7 156.3)">25</text>
<text x="133.9" y="171.3">1</text>
<text x="133.9" y="173.9">2</text>
<text x="173.9" y="173.9">23</text>
<text x="173.9" y="171.3">24</text>
<text x="133.9" y="176.4">3</text>
<text x="133.9" y="178.9">4</text>
<text x="173.9" y="178.9">21</text>
<text x="173.9" y="176.4">22</text>
<text x="133.9" y="181.5">5</text>
<text x="133.9" y="184">6</text>
<text x="173.9" y="184">19</text>
<text x="173.9" y="181.5">20</text>
<text x="133.9" y="186.6">7</text>
<text x="133.9" y="189.1">8</text>
<text x="173.9" y="189.1">17</text>
<text x="173.9" y="186.6">18</text>
<text x="81.8" y="196.7">1</text>
<text x="94.5" y="196.7">2</text>
<text x="145.9" y="206.5" transform="rotate(-90 145.9 206.5)">9</text>
<text x="148.5" y="207.1" transform="rotate(-90 148.5 207.1)">10</text>
<text x="151" y="207.1" transform="rotate(-90 151 207.1)">11</text>
<text x="153.5" y="207.1" transform="rotate(-90 153.5 207.1)">12</text>
<text x="156.1" y="207.1" transform="rotate(-90 156.1 207.1)">13</text>
<text x="158.6" y="207.1" transform="rotate(-90 158.6 207.1)">14</text>
<text x="161.2" y="207.1" transform="rotate(-90 161.2 207.1)">15</text>
<text x="163.7" y="207.1" transform="rotate(-90 163.7 207.1)">16</text>
<text x="161.2" y="242" transform="rotate(-90 161.2 242)">1</text>
<text x="161.2" y="254.7" transform="rotate(-90 161.2 254.7)">2</text>
<text x="212.6" y="274.2">1</text>
<text x="212.6" y="276.7">2</text>
<text x="212.6" y="279.3">3</text>
<text x="212.6" y="281.8">4</text>
</g>
<g font-size="1.3" fill="#006464">
<text x="398.7" y="28.9">H1</text>
<text x="15.7" y="30.2">SHELL</text>
<text x="26" y="35.3">SBU2</text>
<text x="26.1" y="32.7">VBUS</text>
<text x="27.1" y="30.2">GND</text>
<text x="168.3" y="34">EP</text>
<text x="325.6" y="31.4">VIN</text>
<text x="325.6" y="34">VSS</text>
<text x="340" y="31.4">VOUT</text>
<text x="393.5" y="34">MountingHole</text>
<text x="27.2" y="40.3">DN2</text>
<text x="27.3" y="37.8">CC1</text>
<text x="146.5" y="36.5">ISET</text>
<text x="146.5" y="39.1">VIN</text>
<text x="146.5" y="41.6">VL</text>
<text x="160.2" y="39.1">VSET_(LED)</text>
<text x="167.1" y="36.5">NTC</text>
<text x="168.1" y="41.6">NC</text>
<text x="325.6" y="36.5">CE</text>
<text x="342.1" y="36.5">NC</text>
<text x="398.7" y="41.6">H2</text>
<text x="27.2" y="45.4">DN1</text>
<text x="27.3" y="42.9">DP1</text>
<text x="27.3" y="48">DP2</text>
<text x="146.5" y="44.1">LX</text>
<text x="168.3" y="44.1">VH</text>
<text x="393.5" y="46.7">MountingHole</text>
<text x="26" y="50.5">SBU1</text>
<text x="27.3" y="53">CC2</text>
<text x="15.7" y="58.1">SHELL</text>
<text x="26.1" y="55.6">VBUS</text>
<text x="27.1" y="58.1">GND</text>
<text x="285.4" y="55.3" transform="rotate(-90 285.4 55.3)">1</text>
<text x="290.5" y="55.3" transform="rotate(-90 290.5 55.3)">2</text>
<text x="111.1" y="68.3">1</text>
<text x="111.1" y="73.4">2</text>
<text x="25.4" y="143.2">SIG</text>
<text x="27.6" y="139.2" transform="rotate(-90 27.6 139.2)">GND</text>
<text x="27.6" y="149.4" transform="rotate(-90 27.6 149.4)">GND</text>
<text x="144.5" y="159.4" transform="rotate(-90 144.5 159.4)">EP</text>
<text x="147" y="161.7" transform="rotate(-90 147 161.7)">VDDA</text>
<text x="149.6" y="161.7" transform="rotate(-90 149.6 161.7)">VDDA</text>
<text x="152.1" y="163.5" transform="rotate(-90 152.1 163.5)">XTAL_P</text>
<text x="154.6" y="163.5" transform="rotate(-90 154.6 163.5)">XTAL_N</text>
<text x="157.2" y="162.9" transform="rotate(-90 157.2 162.9)">U0TXD</text>
<text x="159.7" y="163.2" transform="rotate(-90 159.7 163.2)">U0RXD</text>
<text x="162.3" y="163.8" transform="rotate(-90 162.3 163.8)">GPIO19</text>
<text x="164.8" y="163.8" transform="rotate(-90 164.8 163.8)">GPIO18</text>
<text x="136.4" y="172.4">LNA_IN</text>
<text x="168.8" y="172.4">SPIQ</text>
<text x="136.4" y="175">VDD3P3</text>
<text x="136.4" y="177.5">VDD3P3</text>
<text x="166.6" y="177.5">SPICLK</text>
<text x="168.9" y="175">SPID</text>
<text x="136.4" y="180">XTAL_32K_P</text>
<text x="136.4" y="182.6">XTAL_32K_N</text>
<text x="136.4" y="185.1">GPIO2</text>
<text x="166.5" y="180">SPICS0</text>
<text x="167.4" y="182.6">SPIWP</text>
<text x="167.6" y="185.1">SPIHD</text>
<text x="136.4" y="187.7">CHIP_EN</text>
<text x="136.4" y="190.2">GPIO3</text>
<text x="161.1" y="190.2">VDD3P3_CPU</text>
<text x="165.6" y="187.7">VDD_SPI</text>
<text x="147" y="204" transform="rotate(-90 147 204)">MTMS</text>
<text x="149.6" y="204" transform="rotate(-90 149.6 204)">MTDI</text>
<text x="152.1" y="204" transform="rotate(-90 152.1 204)">VDD3P3_RTC</text>
<text x="154.6" y="204" transform="rotate(-90 154.6 204)">MTCK</text>
<text x="157.2" y="204" transform="rotate(-90 157.2 204)">MTDO</text>
<text x="159.7" y="204" transform="rotate(-90 159.7 204)">GPIO8</text>
<text x="162.3" y="204" transform="rotate(-90 162.3 204)">GPIO9</text>
<text x="164.8" y="204" transform="rotate(-90 164.8 204)">GPIO10</text>
<text x="215.1" y="275.3">1</text>
<text x="215.1" y="277.8">2</text>
<text x="215.1" y="280.4">3</text>
<text x="215.1" y="282.9">4</text>
</g>
<g font-size="1" fill="#006464">
<text x="41.9" y="35.8">R9</text>
<text x="133.3" y="34.5">R11</text>
<text x="193" y="38.3">R18</text>
<text x="282.8" y="40.8">+5V</text>
<text x="99" y="45.9">C20</text>
<text x="55.9" y="51">R10</text>
<text x="184.1" y="52.3">C23</text>
<text x="200.6" y="53.5">C24</text>
<text x="133.3" y="54.8">C21</text>
<text x="133.3" y="59.9">C22</text>
<text x="55.9" y="141.2">L1</text>
<text x="146" y="146.2">C5</text>
<text x="272.4" y="147.4">R21</text>
<text x="69.8" y="181.8">C4</text>
<text x="81.3" y="181.8">C3</text>
<text x="194.3" y="197">C6</text>
<text x="273.6" y="216">R22</text>
<text x="144.8" y="241.5">C7</text>
</g>
</svg>
